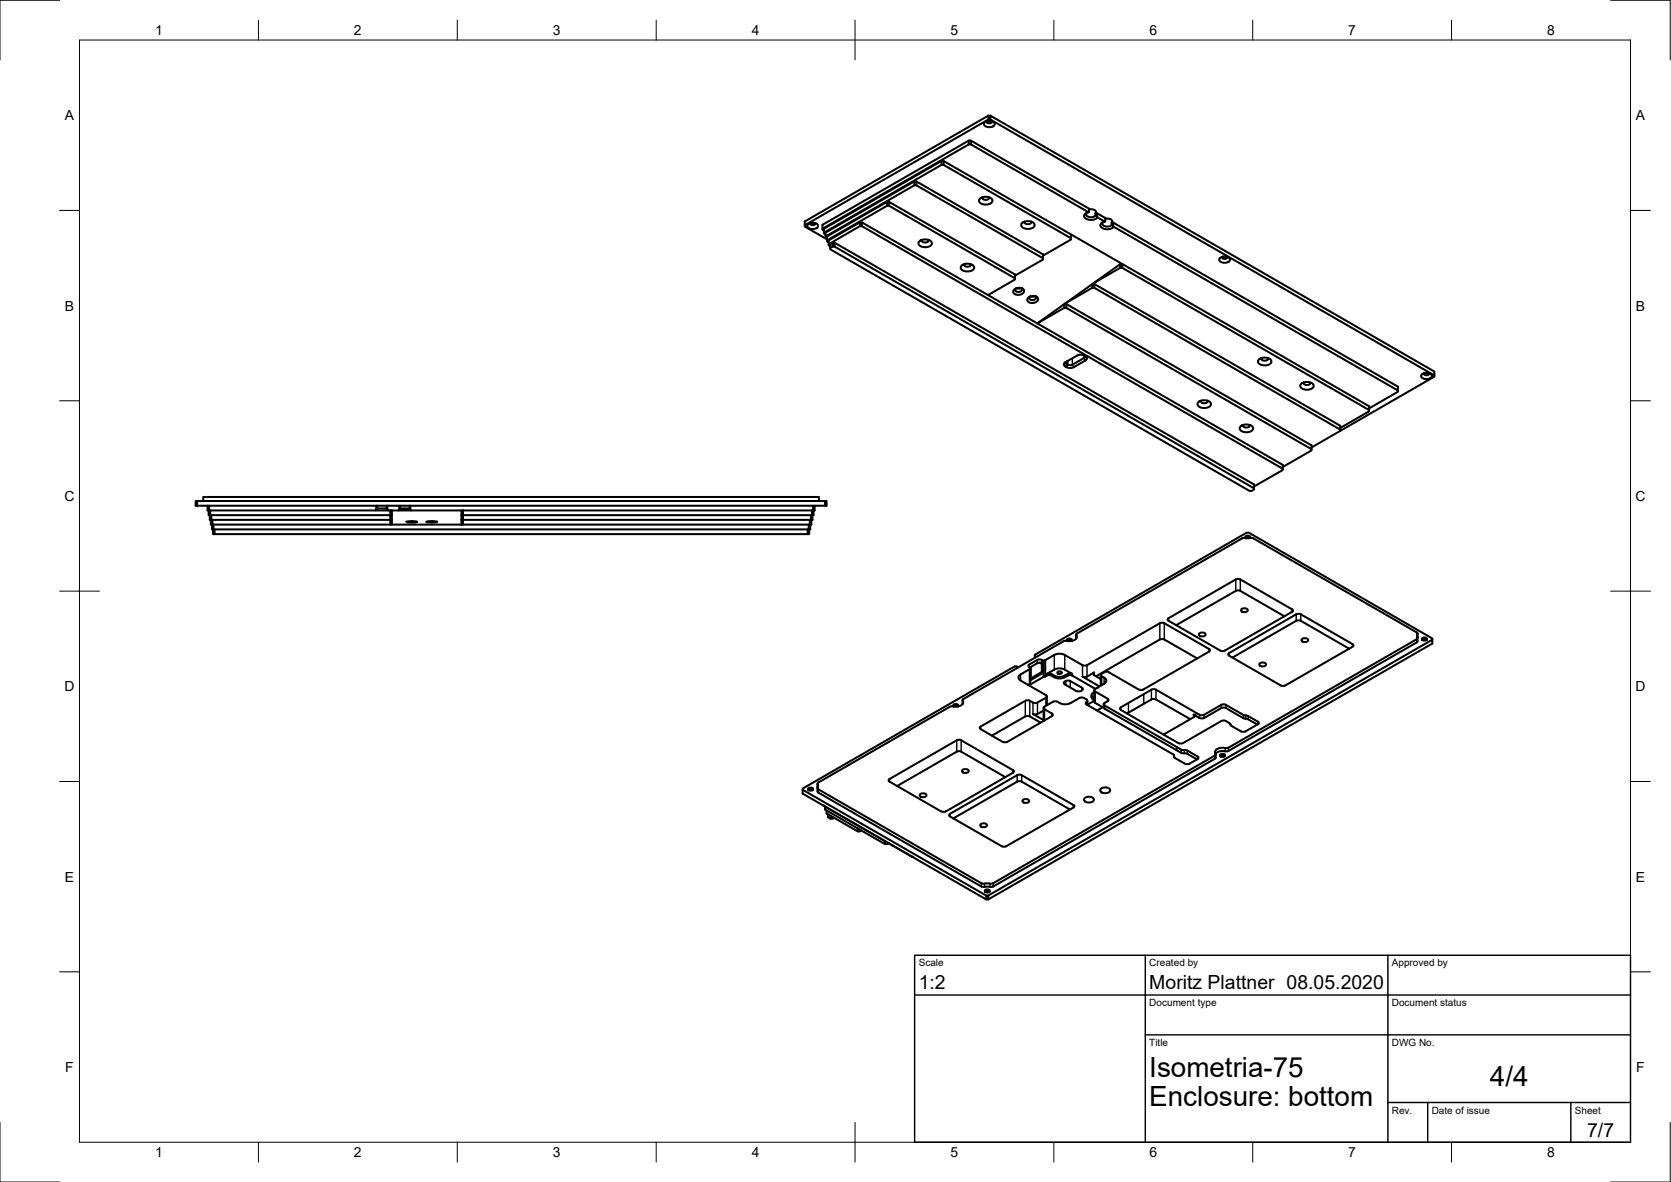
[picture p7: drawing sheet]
<svg xmlns="http://www.w3.org/2000/svg" width="420mm" height="297mm" viewBox="0 0 420 297" stroke-linecap="round" stroke-linejoin="round" font-family="sans-serif">
<!-- layer: Visible -->
<g fill="none" stroke="#000" stroke-width=".51">
<path d="M243.6 35.3v1M244.1 36.3v-1l29.7 17.1v.9h-.1M244.1 35.3h-.5l-36.8 21.2v1M247.5 30.9a1.67 1.67 0 0 1 2.6 .3 1.57 1.57 0 0 1-2.7 0zM248.1 30.5a.64 .64 0 0 0 .7 .5 .64 .64 0 0 0 .6-.5M248.5 30v-.9h.5v.9M248.5 29.1l-46.1 26.6v.9M249 29.1l111.7 64.3v.9M249.3 30.4l-.5 .2-.5-.2h1M203.1 56.5a1.67 1.67 0 0 1 2.6 .3 1.57 1.57 0 0 1-2.7 0zM203.7 56.1a.64 .64 0 0 0 .7 .5 .64 .64 0 0 0 .6-.5M203.8 56l.6 .2 .5-.2"/>
<path d="M207.2 58.4v-.9l29.5-17h.6l107 61.6v.9l-62.1-35.7M207.6 59l-.4-.3v-.3l29.5-17h.6l32 18.5M207.6 59.4v-1l22.3-12.8h.5l31.9 18.3M208 60l-.4-.3v-.3l22.3-12.8h.5l31.9 18.3M216.2 55.9v.9M216.7 55.9v.9M223 50.7v1M223.6 50.7v1M229.9 45.6v1M230.4 45.6v1M236.7 40.5v.9M237.3 40.5v.9"/>
<path d="M246.3 50a2.22 2.22 0 0 1 3.2 .3 1.47 1.47 0 0 1-1.9 1.1 1.3 1.3 0 0 1-1.4-1.1zM247 49.6a.82 .82 0 0 0 .9 .6 .82 .82 0 0 0 .8-.6M256.9 56.1a2.22 2.22 0 0 1 3.2 .3 1.47 1.47 0 0 1-1.9 1.1 1.3 1.3 0 0 1-1.4-1.1zM257.7 55.7a.82 .82 0 0 0 .8 .7 .82 .82 0 0 0 .8-.7M269.3 58.9v1.3l-6.8 3.9-.2-.2M273.3 53.5a.7 .7 0 0 0 0 .8 .7 .7 0 0 0 .7 .3h.7l.7-.4M273.7 53.3l-29.6-17h-.5l-36.8 21.2v.3l.4 .2M273.7 53.3l-.4 .2a.89 .89 0 0 0-.7 1 .89 .89 0 0 0 1.1 .7h1.3l1-.6M273.8 52.6l1.2 .1a.63 .63 0 0 1 .4 .9M275.8 53.6h-.4v.6l.4 .2M275.9 54.6l-.1-1 2.1 1.2v.8l-.1 .1M275.9 54.6l1.9 1.1"/>
<path d="M277.4 55.8a.7 .7 0 0 0-.1 .8 .7 .7 0 0 0 .8 .3h.7l.7-.4M277.8 55.7l-.4 .1a.89 .89 0 0 0-.7 1.1 .89 .89 0 0 0 1.1 .6h1.3l.9-.5M277.9 55h1.1a.63 .63 0 0 1 .5 1M279.9 55.9v.9M208 60.2l-5.6-3.3v-.3l46.1-26.6h.5l111.7 64.3v.3l-23.7 13.7M208 60.4v-1l15-8.7h.6l31.6 18.3v1.2l-6.8 4M208.4 61.4v.3l.3 .2M208.4 61.4l7.8-4.6h.5l105.8 61v.3l-7.2 4.2M208.4 60.9l-.4-.2v-.3l15-8.7h.6l31.6 18.2M208.4 61.4v-1l7.8-4.5h.5l31.7 18.3M208.7 61.4l.6-.4h.6l105.4 60.7v1.3l-.6 .4h-.5l-105.5-60.8zM209.3 61v1h.6v-1"/>
<path d="M209.3 62l-.6 .3M209.9 62l105.4 60.7M231.1 60.7a2.22 2.22 0 0 1 3.2 .3 1.47 1.47 0 0 1-1.9 1.1 1.3 1.3 0 0 1-1.5-1.1zM231.8 60.3a.82 .82 0 0 0 .8 .6 .82 .82 0 0 0 .8-.6M241.7 66.8a2.22 2.22 0 0 1 3.2 .3 1.47 1.47 0 0 1-1.9 1.1 1.3 1.3 0 0 1-1.4-1.1zM242.5 66.4a.82 .82 0 0 0 .8 .6 .82 .82 0 0 0 .8-.6M255 72.8l.9-.4h.7l.7 .3 .2 .5-.3 .5-.5 .3h-1.2l-.4-.1-.3-.5zM255.6 72.4l.6 .1 .6-.1 .2 .5-.4 .3-.8 .1-.5-.3 .2-.5M258.6 74.8l.7-.4h.9l.7 .3 .1 .6-.7 .7-1.2 .1-.6-.3-.2-.3zM259.1 74.5l.6 .1 .6-.2 .2 .5-.4 .4-.7 .1-.6-.4 .2-.5M262.3 63.9v1.3l-6.8 3.9-.3-.1M267.6 76.4v1"/>
<path d="M267.8 76.2l6.8-3.9h.6l61.8 35.7v.3l-7.2 4.1M268.1 77.4v-1l61.7 35.5v1M274.6 71.4v.9M275.2 72.3v-.9l61.8 35.6v1M281.7 66.4v.9h.5v-1l-.5 .1-6.8 4.8 .3 .2h-.6l-6.8 4.8 .3 .2h-.5l-6.8 4.9-12.4-7.1M281.7 67.3l-6.8 3.9M306.7 65a1.67 1.67 0 0 1 2.6 .3 1.57 1.57 0 0 1-2.7 0zM307.3 64.6a.64 .64 0 0 0 .6 .5 .64 .64 0 0 0 .7-.5M307.4 64.5h1l-.5 .2zM267.6 91.3l3.2-1.9a1.83 1.83 0 0 1 2.5 .6l-.4 .6-2.9 1.7a1.85 1.85 0 0 1-2.5-.7zM268.2 90.9l-.2 .4 .5 .4M272.6 89.3l.2 .2-.2 .5-3 1.7-.5 .1-.6-.1"/>
<path d="M316.5 90.4a2.22 2.22 0 0 1 3.2 .3 1.47 1.47 0 0 1-2 1.1 1.3 1.3 0 0 1-1.4-1.1zM317.2 90a.82 .82 0 0 0 .8 .6 .82 .82 0 0 0 .8-.6M327.1 96.5a2.22 2.22 0 0 1 3.2 .3 1.47 1.47 0 0 1-1.9 1.1 1.3 1.3 0 0 1-1.5-1.1zM327.8 96.1a.82 .82 0 0 0 .8 .7 .82 .82 0 0 0 .8-.7M351.5 98.1v-.9l-71.6-41.3-.4 .1v.5l.5 .5 71.5 41.1v.4l-7.2 4.1M357.4 94.2a1.67 1.67 0 0 1 2.6 .3 1.57 1.57 0 0 1-2.7 0zM358.1 93.8a.64 .64 0 0 0 .6 .5 .64 .64 0 0 0 .6-.5M358.2 93.8l.5 .1 .5-.1M301.3 101.1a2.22 2.22 0 0 1 3.2 .3 1.47 1.47 0 0 1-2 1.1 1.3 1.3 0 0 1-1.4-1.1zM302 100.7a.82 .82 0 0 0 .8 .7 .82 .82 0 0 0 .8-.7M311.9 107.2a2.22 2.22 0 0 1 3.2 .3 1.47 1.47 0 0 1-2 1.1 1.3 1.3 0 0 1-1.4-1.1zM312.6 106.8a.82 .82 0 0 0 .8 .6 .82 .82 0 0 0 .8-.6"/>
<path d="M322.5 117.4l7.3-4.2v-.3l-61.7-35.5h-.5l-6.8 3.9 61.7 35.5v1M344.3 103v.4l-7.3 4.1M49.6 125.9h157.9v1.2M51.1 125.9v-1h154.8v1M52.2 127.1v1.2h48M52.5 128.3v1.2h45.6v1.1h.4v-1.1h-.4M52.6 127.1v1.2M52.7 129.5v1.1h45.4M52.9 128.3v1.2M53 130.6v1.2h45.1M53.1 129.5v1.1M53.3 131.8v1.2h150.4v-1.2"/>
<path d="M53.4 130.6v1.2M53.6 133v1.2h.4v-1.2M53.7 131.8v1.2M54 134.2h149.1M94.6 128.1l-.2 .2M94.6 127.1v1l.2-.3h2.4l.2 .3M94.8 127.1v.7M97.2 127.1v.7M97.4 127.1v1l.2 .2M98.1 128.3h.4v1.2h-.4zM98.1 130.6l.4 .1v1.1h-.4zM98.5 131.8h17.5"/>
<path d="M100.4 127.1v1M100.6 127.8h2.4l.4 .5h-3.2zM100.6 127.1v.7M102.2 131.1l2-.1 .7 .2-1.8 .1zM103 127.1v.7M103.2 127.1v1M107.2 131.1l2-.1 .7 .2-1.8 .1zM116 128.3h.4v1.2h-.4zM116.4 130.6l-.4 .1M116.4 129.5h-.4v2.3M116.4 129.5v2.3M203.1 133v1.2h.4v-1.2"/>
<path d="M203.3 131.8v1.2M203.6 130.6v1.2M203.9 129.5v1.1M204 130.6v1.2h-88M204.2 128.3v1.2h-87.8M204.3 129.5v1.1h-88.3M204.4 127.1v1.2M204.6 128.3v1.2h-.4M204.8 127.1v1.2h-101.4M207.5 125.9h.3v1.2h-158.6v-1.2h.4v1.2M312.3 135.3l-41.5 23.9M312.3 135.3l2.4-.1 .5 .1"/>
<path d="M313.2 135.2l.5-.2 .6 .2 .1-.1a.71 .71 0 0 0-.7-.5 .71 .71 0 0 0-.6 .5l.1 .1h1.1M315.2 135.3l41 23.6 .2 .3-.1 .4 .1 .6M270.6 159.5v.8M270.8 159.2l-.2 .3a1.06 1.06 0 0 1 0 1.1 1.06 1.06 0 0 1-1.1 .5l-2.1 .1-25.1 14.4-.3 .3a1.06 1.06 0 0 1 0 1.2 1.06 1.06 0 0 1-1.1 .4l-2.1 .1M291.6 156.6l-18.5 10.7-.9-.1-4.5-2.6a2.96 2.96 0 0 0-2.6 0l-2.3 1.3M291.7 156.6l.5-.1 .6 .1M292.8 156.6l11.2 6.5M301.5 159.3l.5-.3h.6l.5 .4a.99 .99 0 0 1-1.7 0zM310.7 145.6l-16.9 9.8-.2 .3 .2 .3 13 7.5M310.7 145.6l.6-.1 .6 .1M311.9 145.6l13 7.5 .2 .3-.2 .4-16.9 9.7-.6 .1-.5-.1M312.1 153.2l.5-.3h.6l.6 .4a.99 .99 0 0 1-1.8 0z"/>
<path d="M323 154.9l-11.1-6.4-.6-.2-.6 .2-15 8.6M356.4 159.2v1M238.8 177.6l-33 19-.3 .3 .2 .5-.1 .5M239.7 177.2l.5-.3a.61 .61 0 0 1 .8 .5l-.1 .1-.6-.2-.6 .2zM239.8 177.5h1M242 175.9l.1 1M256 167.7l-.3-.2h-.6l-53.3 30.7v1.2l46.2 26.6h.5l111.7-64.3v-1l-111.7 64.4M256.6 171l6.6 3.9-.2 .4-2.3 1.3h-.8l-1-.5M257.8 176.1l-11.2 6.5M257.8 176.1l.6-.1 .6 .1M258.5 172.1h.1M258.9 168.2l-2.6 1.6-.2 .6 .5 .6"/>
<path d="M258.9 172.2l-.1 .1M258.9 168.2v4M258.9 167.8l2.2-1.2 .9 .1v2.2l-2.8 1.6M259.1 167.9l-.5-.4 .2-.5 2-1.2 .9-.1 .6 .4v3M259.2 167.9l-.3 .3M259.2 167.9v3l3.1-1.8-.3-.2M259.7 179.4l2.9 1.7M260.2 164.9l.4 .2M260.9 179.4l-.6 .1-.5-.1M261.4 166.5l.6 .3M262.3 170.1l-3.4 2.1M262.4 178.5l-1.5 .9"/>
<path d="M262.4 177.9v2.9M262.8 165.9v4.1l.4-.2M262.8 165.9l-.5 .1M262.8 170l-.5 .1M263.2 169.4l1.9-1.1a2.89 2.89 0 0 1 2.6 0l1.9 1-.2-.1a1.84 1.84 0 0 0-1.7 .6 3.5 3.5 0 0 1-3.6-.5l-.9 .1M263.2 169.8l.3-.1a1.79 1.79 0 0 1 1.6 .5M263.2 175v2.2M264.5 179.3l.2 .3-.2 .3-11.5 6.6-.9-.1-5.5-3.2-.3-.3 .3-.3M265.9 169l.7-.3 .4 .4-.7 .3zM267.7 172l2.9 1.7M267.7 171.9l-.2-.1a1.04 1.04 0 0 1 1.6-.7l3 1.7M267.7 170.2a1.75 1.75 0 0 1 1.9-.4l5.8 3.3"/>
<path d="M267.7 170.2l-1.3 .3-1.3-.3M268.3 161l.6-.1 .5 .1M269.4 161.1l.1-.2a.71 .71 0 0 0-.6-.4 .71 .71 0 0 0-.7 .4l.2 .2h1M270.6 160.3v.2M270.7 173.6l.5 .2 .6-.2M271.4 175.4l-2.2 1.3a3.4 3.4 0 0 1-3.6-.4l-.8 .1-2.3 1.3 .2 .5 1.8 1.1M271.4 175.4l.6-.1 .5 .1M272.1 172.8l.1 .5-.4 .4M272.5 175.4l.9 .6-.4 .6 .2 .4M273.2 177l21.8 12.6 .4 .9 2.6 1.4 .8 .1 2.3-1.2M273.4 176.1v1.1M274.4 175.2l.2 .4 .5 .4"/>
<path d="M274.4 174.7v.5M275.1 173.4l.1 3.1 2.1 1.2M275.1 173.9a.86 .86 0 0 0-.7 .8 .86 .86 0 0 0 .7 .9M275.1 176.1l-1.7 1M275.4 173.1l-.3 .3 .3 .4M275.4 173.8l3.3 1.9v.4l-1.1 .7 .2 .5M275.8 172.9h.1M276.8 170.6l-1.9-1.1 .2-.5-1.8 1h-1.1l4.3 2.5M276.8 169.6v2.7M277 170l.6 .3M277.5 177v.8l.2 .3 18.1 10.4 1.5 .8h.5M277.5 177.6l-1.7 .9"/>
<path d="M277.6 171.8l-2.2 1.3M277.6 170.3l.6 .6-.2 .6-.4 .3M277.7 168.9l.5-.1 .6 .1M277.7 168.9l-.8 .5 .1 .5M277.7 177.3l19.3 11.1 .8 .1M278.8 168.9l7.5 4.4M283.4 179.3l6.1-3.5 .6-.2 .6 .2 8.6 4.9M286.3 173.3l.6 .1 .6-.1M291.6 160.7l-16 9.3M291.7 160.7l.5-.1 .6 .1M292.8 160.7l8.2 4.8M300.1 179.6l1.5 .9"/>
<path d="M300.1 179.6l.3 .3-.3 .3M301.6 179.6l-10.9-6.3-.6-.1-.6 .1-5.8 3.3-1.9 1.1-.2 .4 .2 .3 14.8 8.4 .8-.1 9.7-5.5M301.6 179.6l.6 .2 .5-.2M304 163.1l.2 .3-.2 .3-16.5 9.6M307.1 177.1l-4.4 2.5M307.1 177.9l-4.4 2.6M307.1 177.1l.9-.1 4.7 2.7 1.1 .2M307.1 177.9l.6-.1 .5 .1 4.5 2.6 1.1 .3 2.3 1.3M309 164.1l16.9-9.7 .6-.2 .6 .2 13 7.5 .2 .3-.2 .3-16.9 9.8-.6 .1-.5-.1-13.1-7.5M309.1 164.1l-.3 .3 .3 .3M313.8 179.9l2.5 1.5M316.7 166.8l.5-.3h.6l.5 .5a.99 .99 0 0 1-1.7 0z"/>
<path d="M327.3 160.7l.5-.3h.6l.6 .5a.99 .99 0 0 1-1.8 0zM339.2 163l-12.1-7-.6-.1-.6 .1-16 9.3M356.2 160.6l-47.6 27.4a3.2 3.2 0 0 0-3.1 .8l.1 .6M356.4 160.2l-.2 .4M356.4 160.3v.8M356.4 161.1l-.2 .3-47.6 27.4a3.4 3.4 0 0 0-3 .6M357.6 160.8l.6-.2 .5 .2M357.6 160.8h1.1M357.7 160.3l.5-.1a.52 .52 0 0 1 .6 .5l-.6 .3a.52 .52 0 0 1-.7-.5zM360.2 160.7v-.2l-46.2-26.6h-.5l-53.3 30.7v.7M201.8 198.5l46.2 26.6M203.3 198.5l.5-.2 .6 .2"/>
<path d="M203.3 198.5h1.1M203.4 198l.4-.1a.52 .52 0 0 1 .7 .5l-.7 .3a.52 .52 0 0 1-.6-.5zM205.5 198.9l.3 .3M205.5 197l.1 .9M205.5 198.1v.8M205.8 199.2l41 23.6 .8 .1M231.3 199.7l.5-.3h.6l.6 .5a.99 .99 0 0 1-1.8 0zM240.6 186l-16.9 9.8-.3 .3 .3 .3M240.6 186l.5-.1 .6 .1M241.7 186l13 7.5 .2 .5-17.1 9.9-.6 .1-.5-.1-13.1-7.5M241.9 193.6l.5-.3h.7l.5 .5a.99 .99 0 0 1-1.7 0zM252.8 195.3l-11.1-6.4-.6-.1-.5 .1-15 8.6"/>
<path d="M257.8 180l-8.4 4.9M257.8 180l.6-.1 .6 .1M258.9 180l2.7 1.6M262.4 180.8l.2 .2M276.7 198.3a1.54 1.54 0 0 1 2.4 .3 1.45 1.45 0 0 1-2.5 0zM295.2 189.9v.4M297.8 188.5l.8 .1 2.5 1.5 .2 .3-.2 .3M297.8 189.3l.8 .1 2.4 1.4M300.1 180.2l-7.5 4.4M301.6 180.4l.6 .2 .5-.2M305.5 189.9l-55.8 32.1-.5 .1-2.4-.1-41-23.6-.2-.5M305.6 189.4l-.1 .5"/>
<path d="M305.7 189.6v.8M305.7 190.4l-.2 .3-55.8 32.1-.8 .1M306.8 190l.6-.2 .6 .2M306.9 190.1h1M306.9 189.5l.5-.1a.52 .52 0 0 1 .6 .5l-.6 .3a.52 .52 0 0 1-.7-.5zM307.1 181.2l.3-.1a1.99 1.99 0 0 1 1.7 .6l.3 .3M309.4 182v.1M309.4 182l.2 .4M316.3 182l-3.1 1.8-.6 .1-.5-.1-2.5-1.4M316.3 181.3l.2 .4-.2 .3M207.1 202.5l22.3 12.8M207.4 202.7v.7l15.1 8.7 .9-.2"/>
<path d="M207.8 203.7v.7l7.9 4.5 .9-.2M208.2 204.6v.8l.6 .3M208.8 205v.7h.5v-.4M209.7 205.5l-.4 .2M215.7 208.2v.7M216.2 208.5v.4M222.5 211.4v.7M223 211.7v.4M238.7 204.7l17.1-9.9 .5-.1 .6 .1 13 7.5 .3 .3-.3 .3-16.9 9.8-.6 .1-.5-.1-13-7.5zM246.5 207.2l.5-.3h.6l.6 .5a.99 .99 0 0 1-1.7 0zM257.1 201.1l.5-.3h.6l.6 .5a.99 .99 0 0 1-1.7 0zM269 203.4l-12.1-7-.6-.1-.5 .1-16.1 9.3"/>
<path d="M272.6 200.7a1.54 1.54 0 0 1 2.5 .3 1.45 1.45 0 0 1-2.6 0zM247.6 222.9h1.3M247.7 224.1l.6-.2 .5 .2M247.7 224.1h1.1M247.8 223.6l.5-.1a.52 .52 0 0 1 .6 .5l-.6 .3a.52 .52 0 0 1-.7-.5zM248 226v-.9h.5v.9"/>
</g>
<!-- layer: Visible Narrow -->
<g fill="none" stroke="#000" stroke-width=".36">
<path d="M256.9 72.4l.2 .1M260.4 74.5l.2 .1M268.2 90.9v.6l-.3 .6M268.5 90.7v1l-.4 .6M269.6 90v1.7l.4 .6M272.6 89.3v.7l.3 .6M270.6 159.6v.9M291.6 156.6v4.1M292.8 156.6v4.1M293.8 155.3v.7M310.7 145.6v2.9M311.9 145.6v2.9"/>
<path d="M324.9 153.1v.7M325.9 154.4v1.6M327.1 154.4v1.6M356.4 159.4v.8M242.1 176.1v.8M256.6 169.5v1.5M257.8 176.1v3.9M258.8 167v.7M258.9 176.1v3.9M259.1 167.9v4.1M259.7 176.6v2.8M260.8 165.8v.9"/>
<path d="M260.9 176.6v2.8M262 165.8v.9M262.3 166.1v4M262.6 178.2v2.8M263 175.3v2.1M263.2 169.4v.4M264.4 169.4v.4M264.5 179.3v.7M265.1 164.6v3.7M265.1 169.8v.4M267.7 171.3v.7M267.7 164.6v3.7"/>
<path d="M267.7 169.8v.4M268 171.1v1M268.5 169.4v.4M269.1 171.1v1.7M269.6 169.4v.4M272.1 172.8v.7M272.2 167.2v2.8M273.2 176.4v.6M273.3 167.2v2.8M275 175.5v.4M275.1 169v.7M275.4 173.8v2.8"/>
<path d="M277 170v2.2M277.6 170.3v1.5M277.7 177.3v.8M278.5 175.6v.6M281.8 177.8v.6M283.7 176.6v2.5M287.6 174.4v2.5M289.5 173.3v2.5M290.7 173.3v2.5M300.1 179.6v.6M300.7 179.1v.8M301.6 179.6v.9"/>
<path d="M302.7 179.6v.9M304 163.1v.7M307.1 177.1v.8M308.2 177.1v.8M309 164.1v.7M312.7 179.7v.8M313.2 179.8v.8M313.8 179.9v.9M340.1 161.9v.6M356.2 160.6v.8M205.6 197.1v.8M205.8 198.4v.8"/>
<path d="M223.6 195.8v.6M240.6 186v2.9M241.7 186v2.9M246.6 182.6v.6M254.7 193.5v.7M255.8 194.8v1.6M256.9 194.8v1.6M295.2 190v.3M295.8 187.7v.8M297 188.4v.8M297.8 188.5v.8M298.6 188.6v.8"/>
<path d="M301.1 190.1v.7M305.5 189.9v.8M308.1 188v.8M308.9 187.9v.8M309.4 182.1h.1M316.3 181.4v.6M238.9 204.5v.7M269.9 202.3v.6M246.8 222v.8M247.5 222.1v.8M248.9 222.1v.8M249.7 222v.8"/>
</g>
<!-- layer: Visible -->
<g fill="#000">
<circle cx="258.5" cy="172.1" r=".25"/>
<circle cx="262" cy="166.7" r=".25"/>
<circle cx="275.8" cy="172.9" r=".25"/>
<circle cx="207.1" cy="202.5" r=".25"/>
<circle cx="229.4" cy="215.3" r=".25"/>
</g>
<!-- layer: Visible Narrow -->
<g fill="#000">
<circle cx="258.5" cy="172.1" r=".18"/>
<circle cx="275.8" cy="172.9" r=".18"/>
</g>
<!-- layer: Border -->
<g fill="none" stroke="#000" stroke-width=".25">
<path d="M15 .1h-15v15M20 10.1h390v276.9h-390zM65 5.1v5M115 5.1v5M165 5.1v5M215 5.1v10M265 5.1v5M315 5.1v5M365 5.1v5M405 .1h15v15M15 52.9h5M410 52.9h5"/>
<path d="M15 100.7h5M410 100.7h5M15 148.6h10M405 148.6h10M15 196.4h5M410 196.4h5M15 244.2h5M410 244.2h5M0 282.1v14.9h15M65 287v5M115 287v5M165 287v5"/>
<path d="M215 282.1v9.9M265 287v5M315 287v5M365 287v5M420 282.1v14.9h-15"/>
</g>
<!-- layer: TitleBlock -->
<path d="M230 240.1h180v46.9h-180zM230 250h180M288 240.1v46.9M349 240.1v46.9M288 260.1h122M349 277.1h61M359 277.1v9.9M395 277.1v9.9" fill="none" stroke="#000" stroke-width=".36"/>
<g font-size="7">
<text x="289" y="270.6">Isometria-75</text>
<text x="374.6" y="273">4/4</text>
<text x="289" y="278.1">Enclosure: bottom</text>
</g>
<g font-size="4.9">
<text x="231" y="248.5">1:2</text>
<text x="289" y="248.5">Moritz Plattner 08.05.2020</text>
<text x="399.1" y="285.7">7/7</text>
</g>
<g font-size="3.5">
<text x="39" y="8.8">1</text>
<text x="89" y="8.8">2</text>
<text x="139" y="8.8">3</text>
<text x="189" y="8.8">4</text>
<text x="239" y="8.8">5</text>
<text x="289" y="8.8">6</text>
<text x="339" y="8.8">7</text>
<text x="389" y="8.8">8</text>
<text x="16.3" y="30.2">A</text>
<text x="411.3" y="30.2">A</text>
<text x="16.3" y="78">B</text>
<text x="411.3" y="78">B</text>
<text x="16.2" y="125.9">C</text>
<text x="411.2" y="125.9">C</text>
<text x="16.2" y="173.7">D</text>
<text x="411.2" y="173.7">D</text>
<text x="16.3" y="221.6">E</text>
<text x="411.3" y="221.6">E</text>
<text x="16.4" y="269.4">F</text>
<text x="411.4" y="269.4">F</text>
<text x="39" y="290.8">1</text>
<text x="89" y="290.8">2</text>
<text x="139" y="290.8">3</text>
<text x="189" y="290.8">4</text>
<text x="239" y="290.8">5</text>
<text x="289" y="290.8">6</text>
<text x="339" y="290.8">7</text>
<text x="389" y="290.8">8</text>
</g>
<g font-size="2.5">
<text x="231" y="242.9">Scale</text>
<text x="289" y="242.9">Created by</text>
<text x="350" y="242.9">Approved by</text>
<text x="289" y="252.8">Document type</text>
<text x="350" y="252.8">Document status</text>
<text x="289" y="262.9">Title</text>
<text x="350" y="262.9">DWG No.</text>
<text x="350" y="279.9">Rev.</text>
<text x="360" y="279.9">Date of issue</text>
<text x="396" y="279.9">Sheet</text>
</g>
</svg>
